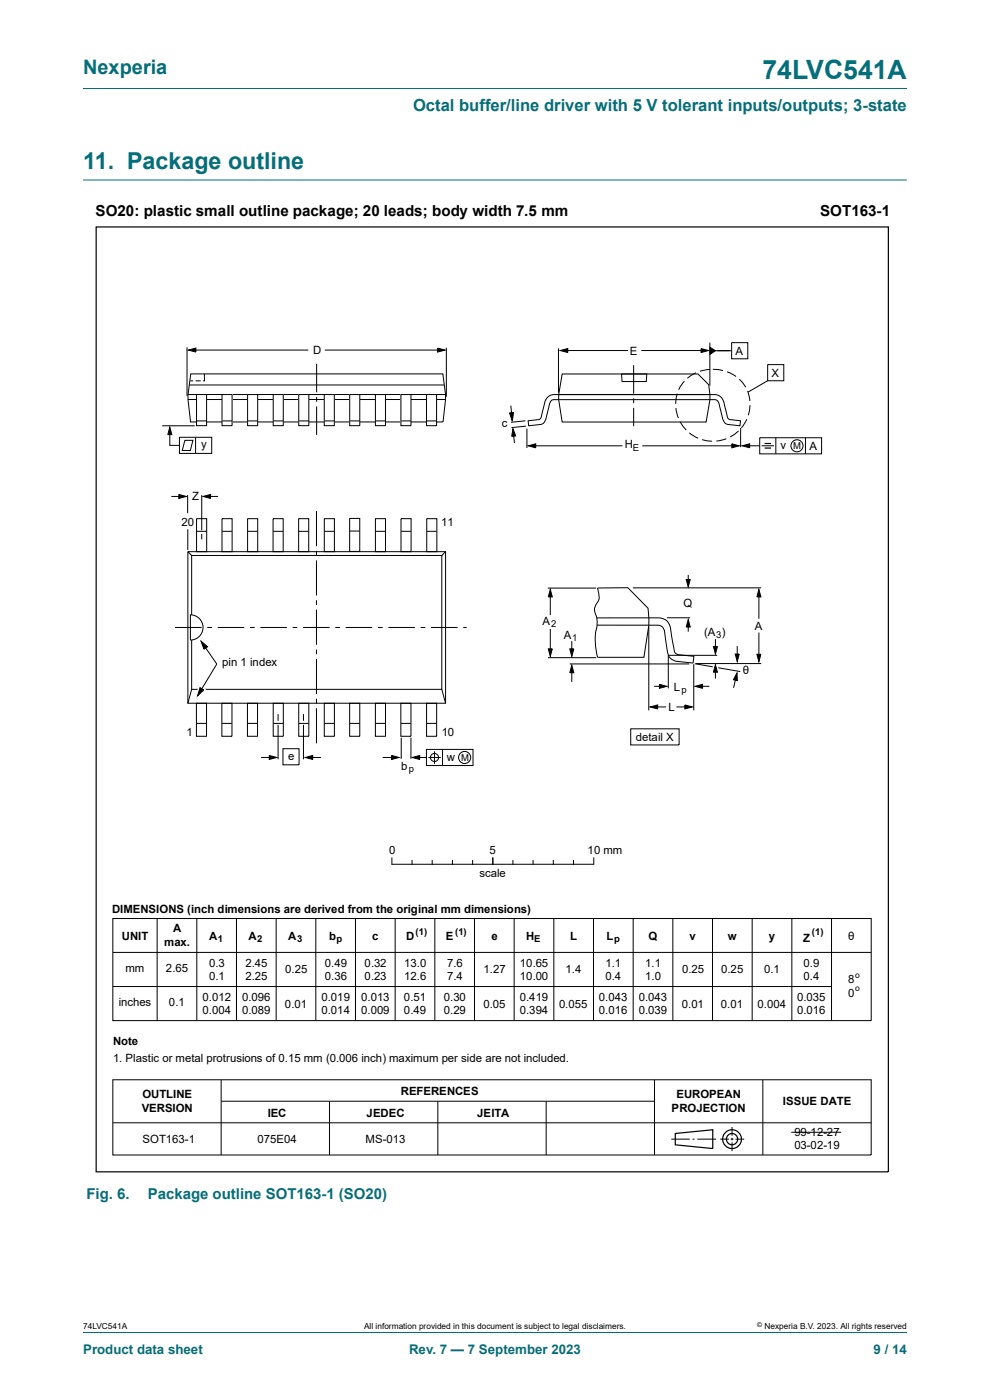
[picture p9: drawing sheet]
<svg xmlns="http://www.w3.org/2000/svg" width="210mm" height="297mm" viewBox="0 0 210 297" stroke-linecap="round" stroke-linejoin="round" font-family="sans-serif">
<path d="M17.6 18.8h174.8M17.6 38.2h174.8" fill="none" stroke="#036f7b" stroke-width=".21"/>
<g fill="none" stroke="#000" stroke-width=".21">
<path d="M39.7 73.7v10.3M40 74.3l1.5-.5v.9zM40.9 74.3h24.5M68.9 74.3h24.6M92.8 73.8l1.6 .5-1.6 .4zM94.7 73.8v10.4M34.4 90.3h6.9M36 90.6l.4 1.6h-.8zM36 91.2v3.3h2.1M38.1 92.8h6.8v3.4h-6.8zM39.2 93.4h1.7l-.5 2.2h-1.7zM41.5 92.8v3.4"/>
<path d="M36.4 105.3h2.5M37.9 104.9l1.6 .4-1.6 .4zM39.8 105v3.9M39.8 117h54.7v32.2h-54.7zM39.8 117l.9 .8M42.8 105v7.5M42.8 113.3v1.1M43.1 105.3l1.6-.4v.8zM43.7 105.3h2.5M67.1 108.4v7.5M67.1 116.9v1M67.1 118.9v7.4"/>
<path d="M94.5 117l-.8 .8M37.1 133.1h5.7M40.4 130.4a2.68 2.68 0 0 1 2.7 2.7 2.68 2.68 0 0 1-2.7 2.7zM40.7 130.4v-12.6h53v28.4h-53v-10.4M44 133.1h1M46.2 133.1h5.6M53 133.1h1M55.2 133.1h5.7M62.1 133.1h1M64.3 133.1h5.6M67.1 127.3v1M67.1 129.3v7.5"/>
<path d="M67.1 137.8v1M67.1 139.8v7.4M71.1 133.1h1M73.3 133.1h5.7M80.2 133.1h1M82.4 133.1h5.6M89.2 133.1h1M91.4 133.1h5.7M98.3 133.1h.7M40.7 146.2l-.9 3M59 151.5v1.4M59 153.8v7.3"/>
<path d="M60 158.8h3.4v3.5h-3.4zM64.4 151.5v1.4M64.4 153.8v7.3M67.1 148.2v1M67.1 150.3v7.4M85.1 156.5v4.5M87.2 156.5v4.5M90.5 159h9.8v3.4h-9.8zM92.2 159.4v2.6M93.7 146.2l.8 3M93.9 159v3.4M133.8 154.6h10.3v3.4h-10.3z"/>
<path d="M55.4 160.7h2.6M57.1 160.3l1.6 .4-1.6 .4zM64.7 160.7l1.6-.4v.8zM65.6 160.7h2.5M81.2 160.7h2.3M83.1 160.3l1.6 .4-1.6 .4zM87.4 160.7l1.6-.4v.8zM88.3 160.7h2.2M90.9 160.7h2.6M23.9 194.9h160.9v21.6h-160.9zM33.3 194.9v21.6M41.7 194.9v21.6"/>
<path d="M50.2 194.9v21.6M58.6 194.9v21.6M67 194.9v21.6M75.4 194.9v21.6M83.8 194.9v21.6M92.2 194.9v21.6M100.7 194.9v21.6M109.1 194.9v21.6M117.5 194.9v21.6M125.9 194.9v21.6M134.3 194.9v21.6M142.7 194.9v21.6"/>
<path d="M151.1 194.9v21.6M159.6 194.9v21.6M168 194.9v21.6M176.4 194.9v21.6M24 209.3h152.4M24 202h160.8M23.9 229.1h160.9v15.9h-160.9zM23.9 238.2h160.9M46.9 229.1v15.9M46.9 233.6h91.8M69.9 233.6v11.4M92.9 233.6v11.4"/>
<path d="M115.9 233.6v11.4M138.8 229.1v15.9M155.3 239.1v1.8M161.8 229.1v15.9M142.4 241.7h3.9M146.9 241.7h.4M147.9 241.7h4M152.8 241.7h1.8M155 241.7h.6M155.3 241.4v.5M155.3 242.4v1.8M156 241.7h1.9"/>
<path d="M167.9 240.2h10.5"/>
<circle cx="92.2" cy="160.7" r=".86"/>
<circle cx="98.6" cy="160.7" r="1.28"/>
</g>
<g fill="none" stroke="#000" stroke-width=".25">
<path d="M143.2 240.5l8-.8v4l-8-.8z"/>
<circle cx="155.3" cy="241.7" r="1.2"/>
<circle cx="155.3" cy="241.7" r="1.99"/>
</g>
<path d="M40 74.3l1.5-.5v.9zM92.8 73.8l1.6 .5-1.6 .4zM36 90.6l.4 1.6h-.8zM37.9 104.9l1.6 .4-1.6 .4zM43.1 105.3l1.6-.4v.8zM57.1 160.3l1.6 .4-1.6 .4zM64.7 160.7l1.6-.4v.8zM83.1 160.3l1.6 .4-1.6 .4zM87.4 160.7l1.6-.4v.8z" fill="#000"/>
<path d="M42.1 145.4l1.7 .9-2.2 1.8z" fill="#fff"/>
<g fill="none" stroke="#000" stroke-width=".21">
<path d="M43.4 79.8v1h-.3M43.4 79.3v.6M67.2 77.2v6M39.9 84.8h54.6M39.9 83.7h54.6M40.2 81.7h54M40.4 80.8h.6M41.5 80.8h1.1M67.2 84.2v1M67.2 86.2v6.1M93.9 89.5h-53.5l-.5-5.8 .6-4.4h53.4l.6 4.4-.5 5.8M39.8 112.3v4.4"/>
<path d="M41.7 110h2.1v7h-2.1zM41.7 112.7h2.1M47.1 110h2.1v7h-2.1zM47.1 112.7h2.1M52.5 110h2.2v7h-2.2zM52.6 112.7h2M57.9 110h2.2v7h-2.2zM58 112.7h2M63.3 110h2.2v7h-2.2zM63.4 112.7h2.1M68.8 110h2.1v7h-2.1zM68.8 112.7h2.1"/>
<path d="M74.2 110h2.1v7h-2.1zM74.2 112.7h2.1M79.6 110h2.2v7h-2.2zM79.7 112.7h2M85.1 110h2.1v7h-2.1zM85.1 112.7h2.1M90.5 110h2.2v7h-2.2zM90.6 112.7h2M42.7 136l1.3 1.2-.7 .5zM42.7 136l3.3 4.9-4.1 6.7M41.7 149.2h2.1v7h-2.1zM41.7 153.5h2.1"/>
<path d="M42.4 145.9l.8 .5-1.3 1.2zM47.1 149.2h2.1v7h-2.1zM47.1 153.5h2.1M52.5 149.2h2.1v7h-2.1zM52.5 153.5h2.1M58 149.2h2.1v7h-2.1zM58 153.5h2.1M63.4 149.2h2.1v7h-2.1zM63.4 153.5h2.1M68.8 149.2h2.1v7h-2.1zM68.8 153.5h2.1M74.2 149.2h2.1v7h-2.1z"/>
<path d="M74.2 153.5h2.1M79.6 149.2h2.2v7h-2.2zM79.7 153.5h2M85 149.2h2.2v7h-2.2zM85.1 153.5h2M90.5 149.2h2.1v7h-2.1zM90.5 153.5h2.1M83.1 182v1.4M83.2 183.3h42.6M87.4 182.6v.8M91.7 182.6v.8M96 182.6v.8"/>
<path d="M100.3 182.6v.8M104.5 182v1.4M104.6 182v1.4M108.8 182.6v.8M113.1 182.6v.8M117.4 182.6v.8M121.7 182.6v.8M126 182v1.4"/>
</g>
<path d="M42.7 136l1.3 1.2-.7 .5zM42.4 145.9l.8 .5-1.3 1.2z" fill="#000"/>
<path d="M90.5 83.7h2.1v6.6h-2.1z" fill="#fff"/>
<path d="M90.5 83.7h2.1v6.6h-2.1zM90.6 89.3h2" fill="none" stroke="#000" stroke-width=".21"/>
<path d="M85 83.7h2.2v6.6h-2.2z" fill="#fff"/>
<path d="M85 83.7h2.2v6.6h-2.2zM85.1 89.3h2.1" fill="none" stroke="#000" stroke-width=".21"/>
<path d="M79.6 83.7h2.2v6.6h-2.2z" fill="#fff"/>
<path d="M79.6 83.7h2.2v6.6h-2.2zM79.7 89.3h2.1" fill="none" stroke="#000" stroke-width=".21"/>
<path d="M74.2 83.7h2.1v6.6h-2.1z" fill="#fff"/>
<path d="M74.2 83.7h2.1v6.6h-2.1zM74.3 89.3h2" fill="none" stroke="#000" stroke-width=".21"/>
<path d="M68.8 83.7h2.1v6.6h-2.1z" fill="#fff"/>
<path d="M68.8 83.7h2.1v6.6h-2.1zM68.9 89.3h2" fill="none" stroke="#000" stroke-width=".21"/>
<path d="M63.4 83.7h2.1v6.6h-2.1z" fill="#fff"/>
<path d="M63.4 83.7h2.1v6.6h-2.1zM63.5 89.3h2" fill="none" stroke="#000" stroke-width=".21"/>
<path d="M58 83.7h2.1v6.6h-2.1z" fill="#fff"/>
<path d="M58 83.7h2.1v6.6h-2.1zM58 89.3h2.1" fill="none" stroke="#000" stroke-width=".21"/>
<path d="M52.5 83.7h2.2v6.6h-2.2z" fill="#fff"/>
<path d="M52.5 83.7h2.2v6.6h-2.2zM52.6 89.3h2.1" fill="none" stroke="#000" stroke-width=".21"/>
<path d="M47.1 83.7h2.1v6.6h-2.1z" fill="#fff"/>
<path d="M47.1 83.7h2.1v6.6h-2.1zM47.2 89.3h2" fill="none" stroke="#000" stroke-width=".21"/>
<path d="M41.7 83.7h2.1v6.6h-2.1z" fill="#fff"/>
<g fill="none" stroke="#000" stroke-width=".21">
<path d="M118.5 73.9v9.4M118.8 74.4l1.6-.5v.9zM119.2 79.3h28.8l2.3 2.3 .3 3.2-.8 4.7h-30.6l-.7-4.7v-1.1zM119.6 74.4h13.6M131.8 79.3h5.4l-.1 1.6h-5.1zM134.4 77.5v6M136 74.4h13.5M147.6 79.1l-1.8 1.1M148.7 73.9l1.6 .5-1.6 .4zM150.6 72.7v9.1M150.6 73.7l1.2 .7-1.2 .8zM150.6 78.4l-2.1 .4"/>
<path d="M151.1 74.4h4.1M151.2 78.3l2.2 .3M154.2 78.9l1.9 1M155.2 72.7h3.4v3.4h-3.4zM162.8 77.4h3.5v3.4h-3.5zM41.7 83.7h2.1v6.6h-2.1zM41.8 89.3h2M108.1 87.6l.8-.1-.2 1.9zM108.4 86.1l.2 2.7M108.8 90.9l.6 1.6-.9 .1zM108.9 91.5l.2 2.5M111.4 89.3l-3 .3"/>
<path d="M111.6 90.4l-3.1 .3M111.8 90.9v4.1M112.1 94.6l1.5-.4v.8zM112.9 94.6h19.1M118.3 83.7h32.2M118.4 83.7h32.2M118.5 83.7h-.4a2.21 2.21 0 0 0-2.7 2.1l-.4 1.9a1.14 1.14 0 0 1-1.4 1.4l-1.6 .2 .1 .9 1.8-.1a1.83 1.83 0 0 0 2.1-2l.2-.8a4.2 4.2 0 0 1 .8-2.3l.4-.2h1.3M134.4 84.5v1M134.4 86.5v3.9M136.2 94.6h19.6M143.4 86.6l.5 2.1M143.6 83.5l-.3 2.2"/>
<path d="M144.3 89.5l1.3 1.7M145.2 80.9l-1.2 1.8M146.2 91.8l1.9 1.1M148.9 93.3l2.2 .3M150.6 83.7h.4a2.21 2.21 0 0 1 2.7 2.1l.4 1.9a1.14 1.14 0 0 0 1.4 1.4l1.6 .2-.1 .9-1.7-.1a1.83 1.83 0 0 1-2.2-2l-.2-.8a4.2 4.2 0 0 0-.8-2.3l-.6-.2h-32.9M154.1 93.1l-2.1 .5M155.2 94.2l1.6 .4-1.6 .4zM156.6 91.4l-1.7 1.3M156.8 80.4l1.4 1.7M157.1 90.8v4.1M157.4 94.6l1.6-.5v.9zM158.3 94.6h2.9"/>
<path d="M158.4 88.9l-1.1 1.9M158.6 83l.5 2.1M159.1 86l-.4 2.1M161.2 92.9h13.1v3.4h-13.1zM161.6 94.6h2.6M162.8 80.8l-4.1 2.4M164.6 92.9v3.4M170.9 92.9v3.4M116.2 124.8h10.2M116.2 139.5h10.3M116.3 137.7h.9l-.5 1.5zM116.7 125l.5 1.6h-.9z"/>
<path d="M116.7 125.5v5M116.7 133.4v5.1M120.9 137.7h.8l-.4 1.5zM121.3 136v2.7M126.6 131.1h12.5a2.65 2.65 0 0 1 3.2 2.8l.5 2.8a2.99 2.99 0 0 0 .6 2l.4 .2 3.4 .4-.2 1.3-1.4-.1a5.9 5.9 0 0 1-3.2-.7 4.9 4.9 0 0 1-1.1-3.2l-.1-1.1a3.5 3.5 0 0 0-.7-2.5l-1.1-.4h-12.8M126.8 124.7h6.4l4.3 4.3 .1 2.1v1.5l-1 6.8h-9.8a14.1 14.1 0 0 1-.1-7.1l-.1-1.2-.3-.9a2.42 2.42 0 0 1 .6-2.7 2.31 2.31 0 0 0 0-1.9zM134.3 124.7h27.2M137.6 133v17.7M141.5 131.1h4.9M145.6 122.9h.8l-.4 1.6zM146 131.4l.4 1.6h-.8zM146 122v1.9"/>
<path d="M146 132.1v1.9M151.3 137.2h.9l-.4 1.5zM151.8 135.6v2.2M152.1 139h-10.3v7M156 138.7h.8l-.4 1.6zM156.4 137.1v2.5M160.6 138.8h.8l-.4 1.6zM161 125l.4 1.6h-.8zM161 125.9v5.4M161 134.2v5.3M120.9 140.8h25.3M121.3 141.1l.4 1.6h-.8z"/>
<path d="M121.3 142.1v2.6M137.9 150l1.6-.5v.9zM138.7 150h2.6M138.8 145.6h1.7M139.9 145.2l1.6 .4-1.6 .4zM143.5 150h2.5M145.3 149.5l1.6 .5-1.6 .4zM147.2 140.9v9.8M147.4 140.8l3.8 .7M147.4 145.6l1.6-.4v.8zM147.6 140.8h13.9M148.3 145.6h2.2"/>
<path d="M151.8 141l.4 1.6h-.9zM151.8 142v1.9M152.4 141.7l4.6 .8M156.2 143.4l-.6 2.5M156.3 142.7l.1 1.7-.8-.2z"/>
<circle cx="169.1" cy="94.6" r="1.28"/>
</g>
<g fill="#000">
<path d="M118.8 74.4l1.6-.5v.9zM148.7 73.9l1.6 .5-1.6 .4zM150.6 73.7l1.2 .7-1.2 .8zM108.1 87.6l.8-.1-.2 1.9zM108.8 90.9l.6 1.6-.9 .1zM112.1 94.6l1.5-.4v.8zM155.2 94.2l1.6 .4-1.6 .4zM157.4 94.6l1.6-.5v.9zM116.7 125l.5 1.6h-.9zM116.3 137.7h.9l-.5 1.5zM120.9 137.7h.8l-.4 1.5zM146 131.4l.4 1.6h-.8z"/>
<path d="M145.6 122.9h.8l-.4 1.6zM151.3 137.2h.9l-.4 1.5zM156 138.7h.8l-.4 1.6zM161 125l.4 1.6h-.8zM160.6 138.8h.8l-.4 1.6zM121.3 141.1l.4 1.6h-.8zM137.9 150l1.6-.5v.9zM139.9 145.2l1.6 .4-1.6 .4zM145.3 149.5l1.6 .5-1.6 .4zM147.4 145.6l1.6-.4v.8zM151.8 141l.4 1.6h-.9zM156.3 142.7l.1 1.7-.8-.2z"/>
</g>
<path d="M20.4 48.1h168v200.5h-168zM162.2 94.1h1.4M162.2 95.1h1.4" fill="none" stroke="#000" stroke-width=".25"/>
<path d="M17.6 282.6h174.8" fill="none" stroke="#036f7b" stroke-width=".21"/>
<text font-size="5.6" fill="#036f7b" x="161.7" y="16.8">74LVC541A</text>
<text font-size="4.9" fill="#036f7b" x="17.6" y="35.9">11. Package outline</text>
<text font-size="4.2" fill="#036f7b" x="17.6" y="15.6">Nexperia</text>
<text font-size="3.5" fill="#036f7b" x="87.6" y="23.7">Octal buffer/line driver with 5 V tolerant inputs/outputs; 3-state</text>
<g font-size="3.2">
<text x="20.3" y="45.7">SO20: plastic small outline package; 20 leads; body width 7.5 mm</text>
<text x="174" y="45.8">SOT163-1</text>
</g>
<g font-size="3.2" fill="#036f7b">
<text x="18.3" y="254.3">Fig. 6.</text>
<text x="31.3" y="254.3">Package outline SOT163-1 (SO20)</text>
</g>
<g font-size="2.8" fill="#036f7b">
<text x="17.6" y="287.2">Product data sheet</text>
<text x="86.8" y="287.2">Rev. 7 — 7 September 2023</text>
<text x="185.3" y="287.2">9 / 14</text>
</g>
<g font-size="2.4">
<text x="66.5" y="75.1">D</text>
<text x="133.6" y="75.3">E</text>
<text x="156" y="75.3">A</text>
<text x="163.7" y="79.9">X</text>
<text x="42.7" y="95.1">y</text>
<text x="106.5" y="90.5">c</text>
<text x="132.6" y="95.1">H</text>
<text x="165.6" y="95.3">v</text>
<text x="171.7" y="95.5">A</text>
<text x="40.7" y="106.1">Z</text>
<text x="38.5" y="111.6">20</text>
<text x="93.6" y="111.6">11</text>
<text x="145" y="128.9">Q</text>
<text x="115.1" y="132.6">A</text>
<text x="119.6" y="135.5">A</text>
<text x="149.4" y="134.8">(A )</text>
<text x="160.1" y="133.7">A</text>
<text x="47.1" y="141.4">pin 1 index</text>
<text x="157.6" y="143">θ</text>
<text x="143" y="146.6">L</text>
<text x="141.8" y="150.8">L</text>
<text x="39.5" y="156.2">1</text>
<text x="61.1" y="161.2">e</text>
<text x="93.7" y="156.2">10</text>
<text x="94.8" y="161.4">w</text>
<text x="134.9" y="157.2">detail X</text>
<text x="85.1" y="163.3">b</text>
<text x="82.6" y="181.2">0</text>
<text x="103.9" y="181.2">5</text>
<text x="124.6" y="181.2">10 mm</text>
<text x="101.7" y="186">scale</text>
<text x="23.8" y="193.7">DIMENSIONS (inch dimensions are derived from the original mm dimensions)</text>
<text x="36.7" y="197.7">A</text>
<text x="25.8" y="199.3">UNIT</text>
<text x="34.8" y="200.6">max.</text>
<text x="44.4" y="199.3">A</text>
<text x="52.7" y="199.3">A</text>
<text x="61.1" y="199.3">A</text>
<text x="69.8" y="199.3">b</text>
<text x="79" y="199.3">c</text>
<text x="86.1" y="199.3">D</text>
<text x="94.6" y="199.3">E</text>
<text x="104.2" y="199.3">e</text>
<text x="111.6" y="199.3">H</text>
<text x="120.9" y="199.3">L</text>
<text x="128.7" y="199.3">L</text>
<text x="137.6" y="199.3">Q</text>
<text x="146.3" y="199.3">v</text>
<text x="154.4" y="199.3">w</text>
<text x="163.1" y="199.3">y</text>
<text x="170.3" y="199.8">Z</text>
<text x="179.9" y="199.3">θ</text>
<text x="26.6" y="206.3">mm</text>
<text x="35.2" y="206.3">2.65</text>
<text x="44.4" y="205.1">0.3</text>
<text x="44.4" y="208">0.1</text>
<text x="52.1" y="205.1">2.45</text>
<text x="52.1" y="208">2.25</text>
<text x="60.5" y="206.5">0.25</text>
<text x="68.9" y="205.1">0.49</text>
<text x="68.9" y="208">0.36</text>
<text x="77.3" y="205.1">0.32</text>
<text x="77.3" y="208">0.23</text>
<text x="85.8" y="205.1">13.0</text>
<text x="85.8" y="208">12.6</text>
<text x="94.8" y="205.1">7.6</text>
<text x="94.8" y="208">7.4</text>
<text x="102.6" y="206.5">1.27</text>
<text x="110.3" y="205.1">10.65</text>
<text x="110.3" y="208">10.00</text>
<text x="120" y="206.5">1.4</text>
<text x="128.4" y="205.1">1.1</text>
<text x="128.4" y="208">0.4</text>
<text x="136.9" y="205.1">1.1</text>
<text x="136.9" y="208">1.0</text>
<text x="144.7" y="206.5">0.25</text>
<text x="153" y="206.5">0.25</text>
<text x="162.1" y="206.5">0.1</text>
<text x="170.5" y="205.1">0.9</text>
<text x="170.5" y="208">0.4</text>
<text x="179.9" y="208.6">8</text>
<text x="25.2" y="213.5">inches</text>
<text x="35.8" y="213.5">0.1</text>
<text x="43" y="212.3">0.012</text>
<text x="43" y="215.2">0.004</text>
<text x="51.3" y="212.3">0.096</text>
<text x="51.3" y="215.2">0.089</text>
<text x="60.4" y="213.8">0.01</text>
<text x="68.2" y="212.3">0.019</text>
<text x="68.2" y="215.2">0.014</text>
<text x="76.6" y="212.3">0.013</text>
<text x="76.6" y="215.2">0.009</text>
<text x="85.7" y="212.3">0.51</text>
<text x="85.7" y="215.2">0.49</text>
<text x="94.1" y="212.3">0.30</text>
<text x="94.1" y="215.2">0.29</text>
<text x="102.6" y="213.8">0.05</text>
<text x="110.3" y="212.3">0.419</text>
<text x="110.3" y="215.2">0.394</text>
<text x="118.6" y="213.8">0.055</text>
<text x="127" y="212.3">0.043</text>
<text x="127" y="215.2">0.016</text>
<text x="135.5" y="212.3">0.043</text>
<text x="135.5" y="215.2">0.039</text>
<text x="144.6" y="213.8">0.01</text>
<text x="152.9" y="213.8">0.01</text>
<text x="160.7" y="213.8">0.004</text>
<text x="169.1" y="212.3">0.035</text>
<text x="169.1" y="215.2">0.016</text>
<text x="179.9" y="211.5">0</text>
<text x="24" y="221.8">Note</text>
<text x="24" y="225.4">1. Plastic or metal protrusions of 0.15 mm (0.006 inch) maximum per side are not included.</text>
<text x="30.2" y="233">OUTLINE</text>
<text x="85" y="232.3">REFERENCES</text>
<text x="143.5" y="233">EUROPEAN</text>
<text x="30.1" y="235.9">VERSION</text>
<text x="56.8" y="236.9">IEC</text>
<text x="77.8" y="236.9">JEDEC</text>
<text x="101.2" y="236.9">JEITA</text>
<text x="142.5" y="235.9">PROJECTION</text>
<text x="166.1" y="234.5">ISSUE DATE</text>
<text x="30.3" y="242.5">SOT163-1</text>
<text x="54.6" y="242.5">075E04</text>
<text x="77.6" y="242.5">MS-013</text>
<text x="168.5" y="240.9">99-12-27</text>
<text x="168.5" y="243.9">03-02-19</text>
</g>
<g font-size="2">
<text x="134.3" y="95.6">E</text>
<text x="168.2" y="95.3">M</text>
<text x="116.9" y="133.1">2</text>
<text x="121.4" y="136">1</text>
<text x="151.9" y="135.3">3</text>
<text x="144.6" y="147.1">p</text>
<text x="97.8" y="161.4">M</text>
<text x="86.7" y="163.8">p</text>
<text x="46.2" y="199.8">1</text>
<text x="54.6" y="199.8">2</text>
<text x="63" y="199.8">3</text>
<text x="71.4" y="199.8">p</text>
<text x="88.2" y="198.3">(1)</text>
<text x="96.6" y="198.3">(1)</text>
<text x="113.3" y="199.8">E</text>
<text x="130.3" y="199.8">p</text>
<text x="172.2" y="198.3">(1)</text>
</g>
<g font-size="1.8">
<text x="181.4" y="207.4">o</text>
<text x="181.4" y="210.3">o</text>
<text x="17.6" y="282">74LVC541A</text>
<text x="77.2" y="282">All information provided in this document is subject to legal disclaimers.</text>
<text x="162.2" y="282">Nexperia B.V. 2023. All rights reserved</text>
</g>
<text font-size="1.4" x="160.6" y="281.6">©</text>
</svg>
